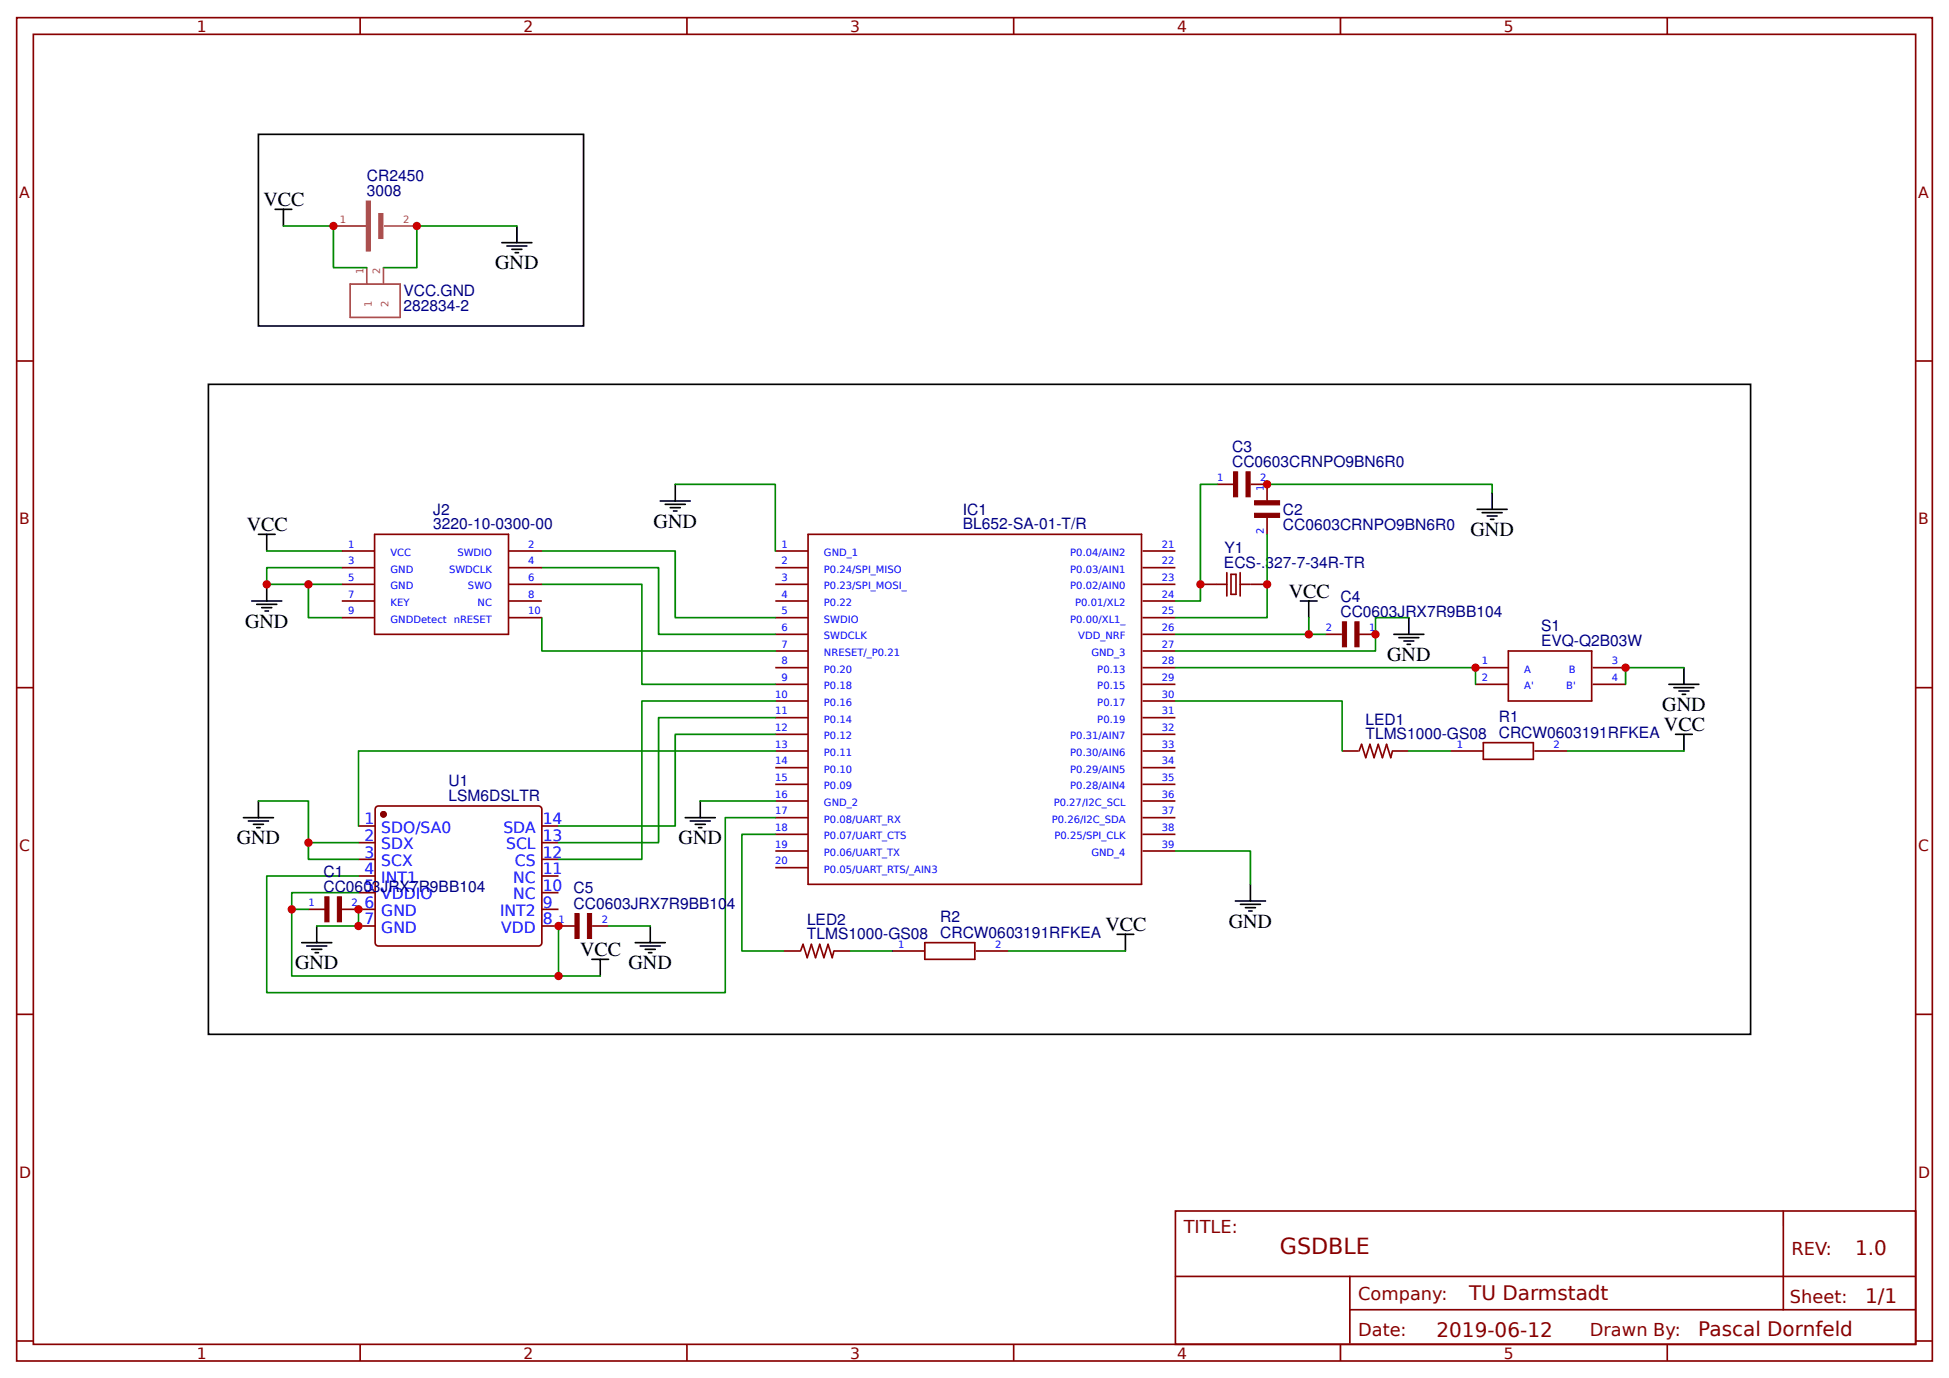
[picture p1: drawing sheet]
<svg xmlns="http://www.w3.org/2000/svg" width="309mm" height="219mm" viewBox="0 0 309 219" stroke-linecap="round" stroke-linejoin="round" font-family="sans-serif">
<g fill="none" stroke="#800" stroke-width=".26">
<path d="M2.6 2.8h304.1v213.3h-304.1zM5.3 5.5h298.7v207.9h-298.7zM57.1 2.8v2.7M109 2.8v2.7M160.9 2.8v2.7M212.7 2.8v2.7M264.6 2.8v2.7M2.6 57.3h2.7M304 57.3h2.7M193.1 76.9h2.7M198.5 76.9h2.6v2.6M54.2 87.5h5.2"/>
<path d="M54.2 90.1h5.2M54.2 92.8h5.2M54.2 95.4h5.2M54.2 98.1h5.2M59.4 84.8h21.3v15.9h-21.3zM80.8 87.5h5.2M80.8 90.1h5.2M80.8 92.8h5.2M80.8 95.4h5.2M80.8 98.1h5.2M123 87.5h5.2M123 90.1h5.2"/>
<path d="M123 92.8h5.2M123 95.4h5.2M123 98.1h5.2M128.2 84.8h53v55.6h-53zM181.3 87.5h5.2M181.3 90.1h5.2M181.3 92.8h5.2M181.3 95.4h5.2M181.3 98.1h5.2M190.5 92.8h4.2M194.7 90.9v3.7M195.4 91.2h.7v3.2h-.7z"/>
<path d="M196.8 92.8h1.6M196.8 90.9v3.7M198.5 92.8h2.6M201.1 82.2v2.6M2.6 109.2h2.7M123 100.7h5.2M123 103.3h5.2M123 106h5.2M123 108.6h5.2M123 111.3h5.2M123 113.9h5.2M123 116.6h5.2"/>
<path d="M123 119.2h5.2M181.3 100.7h5.2M181.3 103.3h5.2M181.3 106h5.2M181.3 108.6h5.2M181.3 111.3h5.2M181.3 113.9h5.2M181.3 116.6h5.2M181.3 119.2h5.2M210.3 100.7h2.6M213 119.2h2.6M215.7 100.7h2.6"/>
<path d="M215.7 119.2l.4-1 .6 2.1 .7-2.1 .7 2.1 .6-2.1 .7 2.1 .6-2.1 .7 2.1 .3-1.1h2.6M230.2 119.2h5.2M234.2 106h5.2M234.2 108.6h5.2M235.4 117.9h7.9v2.6h-7.9zM239.4 103.3h13.2v8h-13.2zM243.5 119.2h5.2M252.8 106h5.2M252.8 108.6h5.2M304 109.2h2.7M56.9 131.1h2.6M56.9 133.8h2.6"/>
<path d="M56.9 136.4h2.6M56.9 139.1h2.6M59.8 128h25.9l.3 .5-.1 21.4-.4 .3-25.7-.1-.3-.5v-21.1zM86 131.1h2.6M86 133.8h2.6M86 136.4h2.6M86 139.1h2.6M123 121.9h5.2M123 124.5h5.2M123 127.2h5.2M123 129.8h5.2M123 132.5h5.2"/>
<path d="M123 135.1h5.2M123 137.7h5.2M181.3 121.9h5.2M181.3 124.5h5.2M181.3 127.2h5.2M181.3 129.8h5.2M181.3 132.5h5.2M181.3 135.1h5.2M48.9 144.4h2.7M54.3 144.4h5.2M56.9 141.7h2.6M56.9 147h2.6"/>
<path d="M86 141.7h2.6M86 144.4h2.6M86 147h5.2M94 147h2.6M124.4 151h2.6M127 151l.4-1.1 .7 2.1 .7-2.1 .6 2.1 .7-2.1 .6 2.1 .7-2.1 .7 2.1 .2-1h2.6M141.6 151h5.2M146.8 149.6h7.9v2.7h-7.9zM154.9 151h5.2M2.6 161h2.7M304 161h2.7M186.5 192.2h117.5v21.2h-117.5z"/>
<path d="M283 192.3v15.6M2.6 212.9h2.7M57.1 213.4v2.7M109 213.4v2.7M160.9 213.4v2.7M186.6 202.6h117.3M212.7 213.4v2.7M214.2 207.9h89.7M214.2 202.6v10.6M264.6 213.4v2.7M304 212.9h2.7"/>
</g>
<circle cx="60.9" cy="129.3" r=".4" fill="#800" stroke="#800" stroke-width=".26"/>
<g fill="none" stroke="#000" stroke-width=".26">
<path d="M41 21.3h51.6v30.5h-51.6zM43.7 33.2h2.6M45 33.2v2.7M79.6 38.5h4.8M80.4 39.1h3.2M81.2 39.6h1.6M82 35.9v2.6M81.8 40.1h.5M33.1 61h244.7v103.2h-244.7zM104.8 79.5h4.7M107.2 76.9v2.6M236.8 78.2v2.7"/>
<path d="M40 95.4h4.7M40.7 95.9h3.2M41 84.8h2.7M41.5 96.5h1.6M42.1 97h.5M42.3 84.8v2.7M42.3 92.8v2.6M105.6 80.1h3.1M106.4 80.6h1.5M106.9 81.1h.5M206.4 95.4h2.6M207.7 95.4v2.7"/>
<path d="M223.6 98.1v2.6M234.4 80.9h4.8M235.2 81.4h3.2M236 81.9h1.6M236.5 82.4h.6M221.2 100.7h4.8M222 101.2h3.2M222.8 101.8h1.6M223.3 102.3h.5M264.8 108.6h4.8M265.6 109.2h3.2M265.9 116.6h2.7"/>
<path d="M266.4 109.7h1.6M267 110.2h.5M267.2 106v2.6M267.2 116.6v2.6M38.6 129.8h4.8M39.4 130.3h3.2M40.2 130.9h1.6M40.7 131.4h.6M41 127.2v2.6M108.7 129.8h4.8M109.5 130.3h3.2M110.3 130.9h1.6"/>
<path d="M110.9 131.4h.5M111.1 127.2v2.6M47.9 149.6h4.8M48.7 150.2h3.2M49.5 150.7h1.6M50 151.2h.5M50.3 147v2.6M93.9 152.3h2.7M95.2 152.3v2.6M100.8 149.6h4.8M101.6 150.2h3.2M102.4 150.7h1.6"/>
<path d="M102.9 151.2h.6M103.2 147v2.6M177.3 148.3h2.6M178.6 148.3v2.7M196.1 143h4.7M196.8 143.6h3.2M197.6 144.1h1.6M198.2 144.6h.5M198.4 140.4v2.6"/>
</g>
<g fill="none" stroke="#080" stroke-width=".26">
<path d="M45 35.9h7.9v6.6h5.3M82 35.9h-15.9v6.6h-5.2M107.2 76.9h15.8v10.6M193.1 76.9h-2.6v18.5h-4M201.1 76.9h35.7v1.3M42.3 87.5h11.9M48.9 92.8v5.3h5.3M54.2 90.1h-11.9v2.7h11.9M86 98.1v5.2h37M86 90.1h18.5v10.6h18.5M86 87.5h21.2v10.6h15.8M86 92.8h15.9v15.8h21.1"/>
<path d="M201.1 84.8v13.3h-14.6M207.7 98.1v2.6h-21.2M223.6 98.1h-5.3v5.2h-31.8M123 111.3h-21.1v25.1h-13.3M123 113.9h-18.5v19.9h-15.9M123 116.6h-15.8v14.5h-18.6M123 119.2h-66.1v11.9M186.5 111.3h26.5v7.9M186.5 106h47.7v2.6M207.7 100.7h2.6M223.6 119.2h6.6M248.7 119.2h18.5"/>
<path d="M267.2 106h-9.2v2.6M41 127.2h7.9v6.6h8M48.9 133.8v2.6h8M111.1 127.2h11.9M123 129.8h-7.9v27.8h-72.8v-18.5h14.6M123 132.5h-5.3v18.5h6.7M186.5 135.1h11.9v5.3M46.3 144.4h2.6M56.9 144.4v2.6h-6.6M56.9 141.7h-10.6v13.2h42.3v-7.9M88.6 154.9h6.6M96.6 147h6.6"/>
<path d="M134.9 151h6.7M160.1 151h18.5"/>
</g>
<g fill="#800" stroke="#800" stroke-width=".16">
<path d="M199.1 81.5h4v.6h-4z"/>
<path d="M199.1 79.5h4v.7h-4z"/>
<path d="M197.7 74.9h.7v4h-.7z"/>
<path d="M195.7 74.9h.7v4h-.7z"/>
<path d="M213 98.7h.7v4h-.7z"/>
<path d="M215 98.7h.7v4h-.7z"/>
<path d="M53.5 142.4h.7v3.9h-.7z"/>
<path d="M51.6 142.4h.6v3.9h-.6z"/>
<path d="M93.2 145h.7v4h-.7z"/>
<path d="M91.2 145h.7v4h-.7z"/>
</g>
<g fill="#a54b4b" stroke="#a54b4b" stroke-width=".16">
<path d="M58.1 31.9h.7v8h-.7z"/>
<path d="M60.1 33.9h.7v4h-.7z"/>
</g>
<path d="M52.9 35.9h5.2M60.9 35.9h5.2M55.6 45.1h7.9v5.3h-7.9zM58.2 42.5v2.6M60.9 42.5v2.6" fill="none" stroke="#a54b4b" stroke-width=".26"/>
<g fill="#c00">
<circle cx="46.3" cy="144.4" r=".66"/>
<circle cx="56.9" cy="144.4" r=".66"/>
<circle cx="190.5" cy="92.8" r=".66"/>
<circle cx="207.7" cy="100.7" r=".66"/>
<circle cx="42.3" cy="92.8" r=".66"/>
<circle cx="56.9" cy="147" r=".66"/>
<circle cx="48.9" cy="92.8" r=".66"/>
<circle cx="234.2" cy="106" r=".66"/>
<circle cx="258" cy="106" r=".66"/>
<circle cx="201.1" cy="92.8" r=".66"/>
<circle cx="201.1" cy="76.9" r=".66"/>
<circle cx="48.9" cy="133.8" r=".66"/>
<circle cx="218.3" cy="100.7" r=".66"/>
<circle cx="88.6" cy="154.9" r=".66"/>
<circle cx="88.6" cy="147" r=".66"/>
<circle cx="52.9" cy="35.9" r=".66"/>
<circle cx="66.1" cy="35.9" r=".66"/>
</g>
<text font-size="3.5" fill="#800" x="203.1" y="199">GSDBLE</text>
<g font-size="3.2">
<text x="41.8" y="32.7">VCC</text>
<text x="78.6" y="42.8">GND</text>
<text x="103.7" y="83.8">GND</text>
<text x="39.2" y="84.3">VCC</text>
<text x="233.4" y="85.1">GND</text>
<text x="204.5" y="94.9">VCC</text>
<text x="38.9" y="99.6">GND</text>
<text x="220.1" y="104.9">GND</text>
<text x="263.8" y="112.9">GND</text>
<text x="264.1" y="116">VCC</text>
<text x="37.6" y="134">GND</text>
<text x="107.7" y="134">GND</text>
<text x="175.4" y="147.8">VCC</text>
<text x="195" y="147.3">GND</text>
<text x="46.8" y="153.9">GND</text>
<text x="92.1" y="151.8">VCC</text>
<text x="99.7" y="153.9">GND</text>
</g>
<g font-size="3.2" fill="#800">
<text x="294.4" y="199.2">1.0</text>
<text x="233.2" y="206.4">TU Darmstadt</text>
<text x="296" y="206.9">1/1</text>
<text x="228" y="212.2">2019-06-12</text>
<text x="269.5" y="212.2">Pascal Dornfeld</text>
</g>
<g font-size="2.8" fill="#800">
<text x="187.9" y="195.7">TITLE:</text>
<text x="284.3" y="199.2">REV:</text>
<text x="215.5" y="206.3">Company:</text>
<text x="284.1" y="206.8">Sheet:</text>
<text x="215.5" y="212.1">Date:</text>
<text x="252.3" y="212.2">Drawn By:</text>
</g>
<g font-size="2.5" fill="#800">
<text x="31.2" y="5.1">1</text>
<text x="83.1" y="5.1">2</text>
<text x="134.9" y="5.1">3</text>
<text x="186.8" y="5.1">4</text>
<text x="238.7" y="5.1">5</text>
<text x="3" y="31.4">A</text>
<text x="304.4" y="31.4">A</text>
<text x="3" y="83.2">B</text>
<text x="304.4" y="83.2">B</text>
<text x="3" y="135.1">C</text>
<text x="304.4" y="135.1">C</text>
<text x="3" y="187">D</text>
<text x="304.4" y="187">D</text>
<text x="31.2" y="215.7">1</text>
<text x="83.1" y="215.7">2</text>
<text x="134.9" y="215.7">3</text>
<text x="186.8" y="215.7">4</text>
<text x="238.7" y="215.7">5</text>
</g>
<g font-size="2.5" fill="#000080">
<text x="58.2" y="28.8">CR2450</text>
<text x="58.2" y="31.1">3008</text>
<text x="64" y="47">VCC.GND</text>
<text x="64" y="49.4">282834-2</text>
<text x="195.5" y="71.7">C3</text>
<text x="195.5" y="74.1">CC0603CRNPO9BN6R0</text>
<text x="68.8" y="81.8">J2</text>
<text x="152.8" y="81.8">IC1</text>
<text x="203.6" y="81.7">C2</text>
<text x="68.8" y="84">3220-10-0300-00</text>
<text x="152.8" y="84">BL652-SA-01-T/R</text>
<text x="194.3" y="87.7">Y1</text>
<text x="203.6" y="84.1">CC0603CRNPO9BN6R0</text>
<text x="194.2" y="90.1">ECS-.327-7-34R-TR</text>
<text x="212.7" y="95.5">C4</text>
<text x="212.7" y="97.9">CC0603JRX7R9BB104</text>
<text x="244.6" y="100.2">S1</text>
<text x="244.6" y="102.5">EVQ-Q2B03W</text>
<text x="216.7" y="117.4">TLMS1000-GS08</text>
<text x="216.7" y="115.1">LED1</text>
<text x="237.9" y="117.1">CRCW0603191RFKEA</text>
<text x="237.9" y="114.7">R1</text>
<text x="71.2" y="124.7">U1</text>
<text x="71.2" y="127.2">LSM6DSLTR</text>
<text x="51.3" y="141.6">CC0603JRX7R9BB104</text>
<text x="51.3" y="139.2">C1</text>
<text x="91" y="141.8">C5</text>
<text x="91" y="144.2">CC0603JRX7R9BB104</text>
<text x="128.1" y="149.1">TLMS1000-GS08</text>
<text x="128.1" y="146.8">LED2</text>
<text x="149.2" y="148.9">CRCW0603191RFKEA</text>
<text x="149.2" y="146.4">R2</text>
</g>
<g font-size="2.5" fill="#00f">
<text x="57.8" y="130.9">1</text>
<text x="86.1" y="130.9">14</text>
<text x="57.8" y="133.5">2</text>
<text x="57.8" y="136.2">3</text>
<text x="60.5" y="132.2">SDO/SA0</text>
<text x="60.5" y="134.8">SDX</text>
<text x="60.5" y="137.5">SCX</text>
<text x="79.9" y="132.2">SDA</text>
<text x="80.3" y="134.8">SCL</text>
<text x="81.7" y="137.5">CS</text>
<text x="86.1" y="136.2">12</text>
<text x="86.1" y="133.5">13</text>
<text x="57.8" y="138.8">4</text>
<text x="57.8" y="141.4">5</text>
<text x="60.5" y="140.1">INT1</text>
<text x="60.5" y="142.8">VDDIO</text>
<text x="81.4" y="142.8">NC</text>
<text x="81.4" y="140.1">NC</text>
<text x="86.1" y="141.4">10</text>
<text x="86.1" y="138.8">11</text>
<text x="57.8" y="144.1">6</text>
<text x="57.8" y="146.7">7</text>
<text x="60.5" y="145.4">GND</text>
<text x="60.5" y="148.1">GND</text>
<text x="79.4" y="145.4">INT2</text>
<text x="79.5" y="148.1">VDD</text>
<text x="86.1" y="146.7">8</text>
<text x="86.1" y="144.1">9</text>
</g>
<g font-size="1.6" fill="#a54b4b">
<text x="53.9" y="35.4">1</text>
<text x="64" y="35.4">2</text>
<text x="57.7" y="43.5" transform="rotate(-90 57.7 43.5)">1</text>
<text x="60.3" y="43.5" transform="rotate(-90 60.3 43.5)">2</text>
<text x="59" y="48.7" transform="rotate(-90 59 48.7)">1</text>
<text x="61.6" y="48.7" transform="rotate(-90 61.6 48.7)">2</text>
</g>
<g font-size="1.6" fill="#00f">
<text x="193.1" y="76.4">1</text>
<text x="200" y="76.4">2</text>
<text x="200.6" y="77.9" transform="rotate(-90 200.6 77.9)">1</text>
<text x="55.2" y="87">1</text>
<text x="55.2" y="89.6">3</text>
<text x="62" y="88.3">VCC</text>
<text x="72.6" y="88.3">SWDIO</text>
<text x="83.8" y="87">2</text>
<text x="83.8" y="89.6">4</text>
<text x="124" y="87">1</text>
<text x="124" y="89.6">2</text>
<text x="130.8" y="88.3">GND_1</text>
<text x="169.9" y="88.3">P0.04/AIN2</text>
<text x="184.4" y="87">21</text>
<text x="184.4" y="89.6">22</text>
<text x="200.6" y="84.8" transform="rotate(-90 200.6 84.8)">2</text>
<text x="55.2" y="92.2">5</text>
<text x="55.2" y="94.9">7</text>
<text x="62" y="90.9">GND</text>
<text x="62" y="93.5">GND</text>
<text x="71.3" y="90.9">SWDCLK</text>
<text x="74.3" y="93.5">SWO</text>
<text x="83.8" y="94.9">8</text>
<text x="83.8" y="92.2">6</text>
<text x="124" y="92.2">3</text>
<text x="124" y="94.9">4</text>
<text x="130.8" y="90.9">P0.24/SPI_MISO</text>
<text x="130.8" y="93.5">P0.23/SPI_MOSI_</text>
<text x="169.9" y="90.9">P0.03/AIN1</text>
<text x="169.9" y="93.5">P0.02/AIN0</text>
<text x="184.4" y="94.9">24</text>
<text x="184.4" y="92.2">23</text>
<text x="55.2" y="97.5">9</text>
<text x="62" y="96.2">KEY</text>
<text x="62" y="98.8">GNDDetect nRESET</text>
<text x="75.8" y="96.2">NC</text>
<text x="83.8" y="97.5">10</text>
<text x="124" y="97.5">5</text>
<text x="124" y="100.2">6</text>
<text x="130.8" y="96.2">P0.22</text>
<text x="130.8" y="98.8">SWDIO</text>
<text x="130.8" y="101.5">SWDCLK</text>
<text x="169.8" y="98.8">P0.00/XL1_</text>
<text x="170.6" y="96.2">P0.01/XL2</text>
<text x="171.1" y="101.5">VDD_NRF</text>
<text x="184.4" y="97.5">25</text>
<text x="184.4" y="100.2">26</text>
<text x="210.4" y="100.2">2</text>
<text x="217.3" y="100.2">1</text>
<text x="124" y="102.8">7</text>
<text x="124" y="105.5">8</text>
<text x="130.8" y="104.1">NRESET/_P0.21</text>
<text x="130.8" y="106.8">P0.20</text>
<text x="173.2" y="104.1">GND_3</text>
<text x="174.1" y="106.8">P0.13</text>
<text x="184.4" y="102.8">27</text>
<text x="184.4" y="105.5">28</text>
<text x="235.1" y="105.5">1</text>
<text x="241.9" y="106.8">A</text>
<text x="249" y="106.8">B</text>
<text x="255.8" y="105.5">3</text>
<text x="123" y="110.8">10</text>
<text x="123" y="113.4">11</text>
<text x="124" y="108.1">9</text>
<text x="130.8" y="109.4">P0.18</text>
<text x="130.8" y="112.1">P0.16</text>
<text x="174.1" y="109.4">P0.15</text>
<text x="174.1" y="112.1">P0.17</text>
<text x="184.4" y="108.1">29</text>
<text x="184.4" y="110.8">30</text>
<text x="184.4" y="113.4">31</text>
<text x="235.1" y="108.1">2</text>
<text x="241.9" y="109.4">A'</text>
<text x="248.5" y="109.4">B'</text>
<text x="255.8" y="108.1">4</text>
<text x="123" y="116.1">12</text>
<text x="123" y="118.7">13</text>
<text x="130.8" y="114.7">P0.14</text>
<text x="130.8" y="117.4">P0.12</text>
<text x="169.9" y="117.4">P0.31/AIN7</text>
<text x="174.1" y="114.7">P0.19</text>
<text x="184.4" y="116.1">32</text>
<text x="184.4" y="118.7">33</text>
<text x="231.2" y="118.7">1</text>
<text x="246.5" y="118.7">2</text>
<text x="123" y="121.3">14</text>
<text x="123" y="124">15</text>
<text x="130.8" y="120">P0.11</text>
<text x="130.8" y="122.6">P0.10</text>
<text x="130.8" y="125.3">P0.09</text>
<text x="169.9" y="120">P0.30/AIN6</text>
<text x="169.9" y="122.6">P0.29/AIN5</text>
<text x="169.9" y="125.3">P0.28/AIN4</text>
<text x="184.4" y="121.3">34</text>
<text x="184.4" y="124">35</text>
<text x="123" y="126.6">16</text>
<text x="123" y="129.3">17</text>
<text x="123" y="131.9">18</text>
<text x="130.8" y="127.9">GND_2</text>
<text x="130.8" y="130.6">P0.08/UART_RX</text>
<text x="166.9" y="130.6">P0.26/I2C_SDA</text>
<text x="167.2" y="127.9">P0.27/I2C_SCL</text>
<text x="184.4" y="131.9">38</text>
<text x="184.4" y="126.6">36</text>
<text x="184.4" y="129.3">37</text>
<text x="123" y="134.6">19</text>
<text x="123" y="137.2">20</text>
<text x="130.8" y="133.2">P0.07/UART_CTS</text>
<text x="130.8" y="135.9">P0.06/UART_TX</text>
<text x="167.3" y="133.2">P0.25/SPI_CLK</text>
<text x="173.2" y="135.9">GND_4</text>
<text x="184.4" y="134.6">39</text>
<text x="48.9" y="143.8">1</text>
<text x="55.8" y="143.8">2</text>
<text x="130.8" y="138.5">P0.05/UART_RTS/_AIN3</text>
<text x="88.6" y="146.5">1</text>
<text x="95.5" y="146.5">2</text>
<text x="142.5" y="150.5">1</text>
<text x="157.9" y="150.5">2</text>
</g>
</svg>
